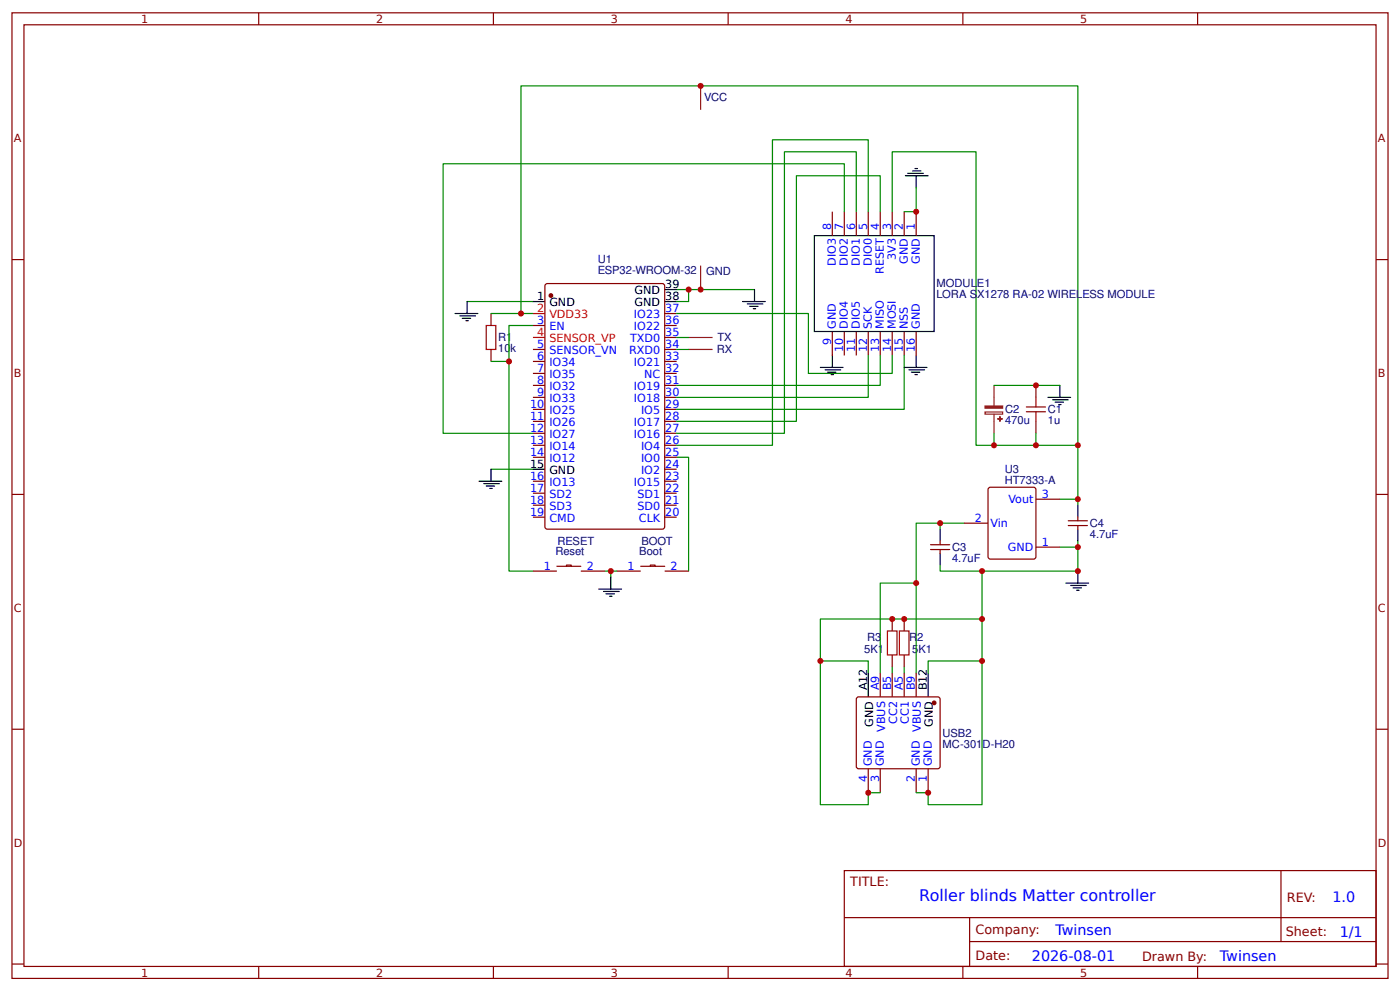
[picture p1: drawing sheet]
<svg xmlns="http://www.w3.org/2000/svg" width="309mm" height="219mm" viewBox="0 0 309 219" stroke-linecap="round" stroke-linejoin="round" font-family="sans-serif">
<g fill="none" stroke="#800" stroke-width=".26">
<path d="M2.6 2.8h304.1v213.3h-304.1zM5.3 5.5h298.7v207.9h-298.7zM57.1 2.8v2.7M109 2.8v2.7M160.9 2.8v2.7M212.7 2.8v2.7M264.6 2.8v2.7M2.6 57.3h2.7M183.9 46.8v5.2M186.5 46.8v5.2M189.2 46.8v5.2M191.8 46.8v5.2"/>
<path d="M194.5 46.8v5.2M197.1 46.8v5.2M199.8 46.8v5.2M202.4 46.8v5.2M304 57.3h2.7M108.5 69.2v2.7M108.5 77.2v2.6M117.7 71.9h2.7M117.7 77.2h2.7M117.7 79.8h2.7M120.6 62.7l25.7-.1 .5 .3v53.4l-.2 .5-25.7 .1-.4-.3-.1-53.4zM146.8 69.2h2.7"/>
<path d="M146.8 71.9h2.7M146.8 74.5h2.7M146.8 77.2h2.7M146.8 79.8h2.7M183.9 73.2v5.3M186.5 73.2v5.3M189.2 73.2v5.3M191.8 73.2v5.3M194.5 73.2v5.3M197.1 73.2v5.3M199.8 73.2v5.3M202.4 73.2v5.3"/>
<path d="M117.7 82.5h2.7M117.7 85.1h2.7M117.7 87.8h2.7M117.7 90.4h2.7M117.7 93.1h2.7M117.7 95.7h2.7M117.7 98.3h2.7M146.8 82.5h2.7M146.8 85.1h2.7M146.8 87.8h2.7M146.8 90.4h2.7M146.8 93.1h2.7"/>
<path d="M146.8 95.7h2.7M146.8 98.3h2.7M228.9 85.1v2.7M228.9 93.1v2.6M2.6 109.2h2.7M117.7 101h2.7M117.7 106.3h2.7M117.7 108.9h2.7M117.7 111.6h2.7M117.7 114.2h2.7M146.8 101h2.7M146.8 103.6h2.7"/>
<path d="M146.8 106.3h2.7M146.8 108.9h2.7M146.8 111.6h2.7M146.8 114.2h2.7M207.7 119.5v.8M213 115.5h5.3M218.5 107.7l9.8-.1 .5 .3 .1 15.1-.3 .4-9.8 .1-.4-.3-.1-15.1zM228.9 110.3h5.3M236 116.1h4.2M236 115h4.2M238.1 114.2v.8M238.1 116.1v.8"/>
<path d="M304 109.2h2.7M117.7 126.1h5.3M123 125.1h5.3M125.1 125.1v-.3h1.1v.3M128.3 126.1h5.3M136.3 126.1h5.3M141.6 125.1h5.2M143.7 125.1v-.3h1v.3M146.8 126.1h5.3M197.1 136.7v2.7M199.8 136.7v2.7M205.6 121.4h4.2"/>
<path d="M205.6 120.3h4.2M207.7 121.4v.8M228.9 120.8h5.3M189.4 154h18l.3 .4-.1 15.1-.4 .3-17.8-.1-.2-.4v-14.9zM194.5 148.6v5.3M197.1 144.6v2.7M197.1 148.6v5.3M199.8 144.6v2.7M199.8 148.6v5.3M202.4 148.6v5.3M2.6 161.1h2.7M191.8 169.8v5.3"/>
<path d="M194.5 169.8v5.3M202.4 169.8v5.3M205.1 169.8v5.3M304 161.1h2.7M186.5 192.3h117.5v21.1h-117.5zM283 192.3v15.6M2.6 212.9h2.7M57.1 213.4v2.7M109 213.4v2.7M160.9 213.4v2.7M186.6 202.7h117.3M212.7 213.4v2.7"/>
<path d="M214.2 207.9h89.7M214.2 202.7v10.5M264.6 213.4v2.7M304 212.9h2.7"/>
</g>
<g fill="none" stroke="#080" stroke-width=".26">
<path d="M186.5 46.8v-10.6h-88.6v59.5h19.8M189.2 46.8v-13.3h-15.9v62.2h-23.8M191.8 46.8v-15.9h-21.1v67.4h-21.2M194.5 46.8v-8h-18.6v54.3h-26.4M197.1 46.8v-13.3h18.5v64.8h4M202.4 41.5v5.3h-2.6M103.2 66.6h14.5M108.5 79.8h3.9M108.5 69.2h9.2M115.1 69.2v-50.2h123v79.3h-18.5M117.7 71.9h-5.3v54.2h5.3M149.5 69.2h29.1v13.3h18.5v-4"/>
<path d="M149.5 63.9h17.2M149.5 74.5h2.6M149.5 77.2h2.6M152.1 63.9v2.7h-2.6M191.8 78.5v9.3h-42.3M194.5 78.5v6.6h-45M199.8 78.5v11.9h-50.3M219.6 95.7v2.6M219.6 85.1h14.6M228.9 95.7v2.6M238.1 98.3v12h-3.9M108.5 103.6h9.2"/>
<path d="M149.5 101h2.6v25.1M207.7 116.9v-1.4h-5.3v13.3M207.7 115.5h5.3M238.1 119.5v6.6h-21.1v10.6M238.1 110.3v1.3M133.6 126.1h2.7M134.9 126.1v1.3M207.7 124.8v1.3h9.3M234.2 120.8h3.9M181.2 146v-9.3h35.8v9.3M191.8 148.6v-2.6h-10.6v31.7h10.6v-2.6h2.7M194.5 148.6v-19.8h7.9v19.8"/>
<path d="M197.1 147.3v1.3M199.8 147.3v1.3M205.1 148.6v-2.6h11.9v31.7h-11.9v-2.6h-2.7"/>
</g>
<path d="M107.4 71.9h2.1v5.3h-2.1zM226.7 90.9h4.3M226.7 89.9h4.3M228.9 87.8v2.1M228.9 90.9v2.2M196.1 139.4h2.1v5.2h-2.1zM198.7 139.4h2.1v5.2h-2.1z" fill="none" stroke="#a00000" stroke-width=".26"/>
<g fill="none" stroke="#000" stroke-width=".26">
<path d="M200 38.8h5.1M200.6 38.3h3.4M201.6 37.8h1.9M202.1 37.2h.6M202.4 38.8v2.7M179.9 52h26.5v21.2h-26.5zM100.5 69.2h5.1M101.6 69.8h3.4M102.1 70.3h1.9M102.9 70.8h.6M103.2 66.6v2.6M117.7 66.6h2.7"/>
<path d="M146.8 66.6h2.7M146.8 63.9h2.7M164 66.6h5.1M165.1 67.1h3.4M165.6 67.7h1.9M166.4 68.2h.6M166.7 63.9v2.7M183.9 78.5v2.6M202.4 78.5v2.6M181.2 81.1h5.1M182.3 81.7h3.4M182.8 82.2h1.9"/>
<path d="M183.6 82.7h.5M199.8 81.1h5M200.8 81.7h3.5M201.3 82.2h1.9M202.1 82.7h.6M231.5 87.8h5M232.6 88.3h3.4M233.1 88.8h1.8M233.9 89.3h.5M234.2 85.1v2.7M105.8 106.3h5.1M106.9 106.8h3.4"/>
<path d="M107.4 107.3h1.9M108.2 107.9h.5M108.5 103.6v2.7M117.7 103.6h2.7M207.7 116.9v2.6M238.1 111.6v2.6M238.1 116.9v2.6M132.3 130.1h5M133.3 130.6h3.5M133.9 131.2h1.8M134.7 131.7h.5M134.9 127.4v2.7"/>
<path d="M207.7 122.2v2.6M235.5 128.8h5M236.5 129.3h3.5M237.1 129.8h1.8M237.9 130.4h.5M238.1 126.1v2.7M191.8 148.6v5.3M205.1 148.6v5.3"/>
</g>
<path d="M154.8 19v5.3M154.8 58.7v5.2M152.1 74.5h5.3M152.1 77.2h5.3M217.6 91h3.9v.5h-3.9zM219.6 85.1v4.5M219.6 91.5v4.2" fill="none" stroke="#8d2323" stroke-width=".26"/>
<g fill="#8d2323" stroke="#8d2323" stroke-width=".26">
<path d="M217.6 89.7h3.9v.4h-3.9z"/>
<path d="M220.4 92.5h1.1z"/>
<path d="M220.9 92v1.1z"/>
</g>
<path d="M117.7 74.5h2.7M117.7 69.2h2.7" fill="none" stroke="#f00" stroke-width=".26"/>
<g fill="#800" stroke="#800" stroke-width=".26">
<circle cx="121.7" cy="65.3" r=".4"/>
<circle cx="206.4" cy="155.2" r=".4"/>
</g>
<g fill="#c00">
<circle cx="112.4" cy="79.8" r=".66"/>
<circle cx="238.1" cy="110.3" r=".66"/>
<circle cx="134.9" cy="126.1" r=".66"/>
<circle cx="152.1" cy="63.9" r=".66"/>
<circle cx="154.8" cy="63.9" r=".66"/>
<circle cx="228.9" cy="98.3" r=".66"/>
<circle cx="238.1" cy="98.3" r=".66"/>
<circle cx="219.6" cy="98.3" r=".66"/>
<circle cx="115.1" cy="69.2" r=".66"/>
<circle cx="228.9" cy="85.1" r=".66"/>
<circle cx="205.1" cy="175.1" r=".66"/>
<circle cx="191.8" cy="175.1" r=".66"/>
<circle cx="181.2" cy="146" r=".66"/>
<circle cx="197.1" cy="136.7" r=".66"/>
<circle cx="217" cy="146" r=".66"/>
<circle cx="199.8" cy="136.7" r=".66"/>
<circle cx="217" cy="136.7" r=".66"/>
<circle cx="238.1" cy="126.1" r=".66"/>
<circle cx="238.1" cy="120.8" r=".66"/>
<circle cx="217" cy="126.1" r=".66"/>
<circle cx="202.4" cy="128.8" r=".66"/>
<circle cx="207.7" cy="115.5" r=".66"/>
<circle cx="154.8" cy="19" r=".66"/>
<circle cx="202.4" cy="46.8" r=".66"/>
</g>
<text font-size="3.5" fill="#00f" x="203.1" y="199">Roller blinds Matter controller</text>
<g font-size="3.2" fill="#00f">
<text x="294.4" y="199.2">1.0</text>
<text x="233.2" y="206.4">Twinsen</text>
<text x="296" y="207">1/1</text>
<text x="228" y="212.2">2026-08-01</text>
<text x="269.5" y="212.2">Twinsen</text>
</g>
<g font-size="2.8" fill="#800">
<text x="187.9" y="195.7">TITLE:</text>
<text x="284.3" y="199.2">REV:</text>
<text x="215.5" y="206.4">Company:</text>
<text x="284.1" y="206.8">Sheet:</text>
<text x="215.5" y="212.1">Date:</text>
<text x="252.3" y="212.2">Drawn By:</text>
</g>
<g font-size="2.5" fill="#800">
<text x="31.2" y="5.1">1</text>
<text x="83.1" y="5.1">2</text>
<text x="134.9" y="5.1">3</text>
<text x="186.8" y="5.1">4</text>
<text x="238.7" y="5.1">5</text>
<text x="3" y="31.4">A</text>
<text x="304.4" y="31.4">A</text>
<text x="3" y="83.3">B</text>
<text x="304.4" y="83.3">B</text>
<text x="3" y="135.1">C</text>
<text x="304.4" y="135.1">C</text>
<text x="3" y="187">D</text>
<text x="304.4" y="187">D</text>
<text x="31.2" y="215.7">1</text>
<text x="83.1" y="215.7">2</text>
<text x="134.9" y="215.7">3</text>
<text x="186.8" y="215.7">4</text>
<text x="238.7" y="215.7">5</text>
</g>
<g font-size="2.5" fill="#000080">
<text x="155.6" y="22.3">VCC</text>
<text x="132" y="58.1">U1</text>
<text x="132" y="60.5">ESP32-WROOM-32</text>
<text x="156" y="60.8">GND</text>
<text x="206.9" y="65.9">LORA SX1278 RA-02 WIRELESS MODULE</text>
<text x="206.9" y="63.5">MODULE1</text>
<text x="110.1" y="77.8">10k</text>
<text x="110.1" y="75.4">R1</text>
<text x="158.5" y="75.4">TX</text>
<text x="158.3" y="78">RX</text>
<text x="222" y="93.6">470u</text>
<text x="222" y="91.3">C2</text>
<text x="231.5" y="93.6">1u</text>
<text x="231.5" y="91.3">C1</text>
<text x="222" y="106.8">HT7333-A</text>
<text x="222" y="104.4">U3</text>
<text x="240.8" y="118.8">4.7uF</text>
<text x="240.8" y="116.4">C4</text>
<text x="122.7" y="122.6">Reset</text>
<text x="123.2" y="120.3">RESET</text>
<text x="141.2" y="122.6">Boot</text>
<text x="141.7" y="120.3">BOOT</text>
<text x="210.3" y="124.1">4.7uF</text>
<text x="210.3" y="121.7">C3</text>
<text x="191.6" y="141.5">R3</text>
<text x="200.8" y="141.5">R2</text>
<text x="190.9" y="144.2">5K1</text>
<text x="201.5" y="144.2">5K1</text>
<text x="208.2" y="165.1">MC-301D-H20</text>
<text x="208.2" y="162.7">USB2</text>
</g>
<g font-size="2.5" fill="#00f">
<text x="183.6" y="50.7" transform="rotate(-90 183.6 50.7)">8</text>
<text x="186.3" y="50.7" transform="rotate(-90 186.3 50.7)">7</text>
<text x="188.9" y="50.7" transform="rotate(-90 188.9 50.7)">6</text>
<text x="191.6" y="50.7" transform="rotate(-90 191.6 50.7)">5</text>
<text x="194.2" y="50.7" transform="rotate(-90 194.2 50.7)">4</text>
<text x="196.8" y="50.7" transform="rotate(-90 196.8 50.7)">3</text>
<text x="199.5" y="50.7" transform="rotate(-90 199.5 50.7)">2</text>
<text x="202.1" y="50.7" transform="rotate(-90 202.1 50.7)">1</text>
<text x="184.7" y="58.7" transform="rotate(-90 184.7 58.7)">DIO3</text>
<text x="187.3" y="58.7" transform="rotate(-90 187.3 58.7)">DIO2</text>
<text x="190" y="58.7" transform="rotate(-90 190 58.7)">DIO1</text>
<text x="192.6" y="58.7" transform="rotate(-90 192.6 58.7)">DIO0</text>
<text x="197.9" y="57.4" transform="rotate(-90 197.9 57.4)">3V3</text>
<text x="200.6" y="58.2" transform="rotate(-90 200.6 58.2)">GND</text>
<text x="203.2" y="58.2" transform="rotate(-90 203.2 58.2)">GND</text>
<text x="195.3" y="60.5" transform="rotate(-90 195.3 60.5)">RESET</text>
<text x="118.7" y="71.6">3</text>
<text x="140.1" y="70.3">IO23</text>
<text x="147" y="69">37</text>
<text x="147" y="71.6">36</text>
<text x="118.7" y="76.9">5</text>
<text x="121.4" y="72.9">EN</text>
<text x="139.2" y="75.6">TXD0</text>
<text x="140.1" y="72.9">IO22</text>
<text x="147" y="76.9">34</text>
<text x="147" y="74.3">35</text>
<text x="183.6" y="76.1" transform="rotate(-90 183.6 76.1)">9</text>
<text x="184.7" y="72.7" transform="rotate(-90 184.7 72.7)">GND</text>
<text x="186.3" y="77.7" transform="rotate(-90 186.3 77.7)">10</text>
<text x="187.3" y="72.7" transform="rotate(-90 187.3 72.7)">DIO4</text>
<text x="188.9" y="77.7" transform="rotate(-90 188.9 77.7)">11</text>
<text x="190" y="72.7" transform="rotate(-90 190 72.7)">DIO5</text>
<text x="191.6" y="77.7" transform="rotate(-90 191.6 77.7)">12</text>
<text x="192.6" y="72.7" transform="rotate(-90 192.6 72.7)">SCK</text>
<text x="194.2" y="77.7" transform="rotate(-90 194.2 77.7)">13</text>
<text x="195.3" y="72.7" transform="rotate(-90 195.3 72.7)">MISO</text>
<text x="196.8" y="77.7" transform="rotate(-90 196.8 77.7)">14</text>
<text x="197.9" y="72.7" transform="rotate(-90 197.9 72.7)">MOSI</text>
<text x="199.5" y="77.7" transform="rotate(-90 199.5 77.7)">15</text>
<text x="200.6" y="72.7" transform="rotate(-90 200.6 72.7)">NSS</text>
<text x="202.1" y="77.7" transform="rotate(-90 202.1 77.7)">16</text>
<text x="203.2" y="72.7" transform="rotate(-90 203.2 72.7)">GND</text>
<text x="118.7" y="82.2">7</text>
<text x="118.7" y="79.6">6</text>
<text x="121.4" y="83.5">IO35</text>
<text x="121.4" y="80.9">IO34</text>
<text x="121.4" y="78.2">SENSOR_VN</text>
<text x="139" y="78.2">RXD0</text>
<text x="140.1" y="80.9">IO21</text>
<text x="142.3" y="83.5">NC</text>
<text x="147" y="82.2">32</text>
<text x="147" y="79.6">33</text>
<text x="118.7" y="87.5">9</text>
<text x="118.7" y="84.9">8</text>
<text x="121.4" y="88.8">IO33</text>
<text x="121.4" y="86.2">IO32</text>
<text x="140.1" y="86.2">IO19</text>
<text x="140.1" y="88.8">IO18</text>
<text x="147" y="84.9">31</text>
<text x="147" y="87.5">30</text>
<text x="117.1" y="95.4">12</text>
<text x="117.1" y="92.8">11</text>
<text x="117.1" y="90.1">10</text>
<text x="121.4" y="94.1">IO26</text>
<text x="121.4" y="91.5">IO25</text>
<text x="140.1" y="94.1">IO17</text>
<text x="141.6" y="91.5">IO5</text>
<text x="147" y="90.1">29</text>
<text x="147" y="92.8">28</text>
<text x="147" y="95.4">27</text>
<text x="117.1" y="100.7">14</text>
<text x="117.1" y="98.1">13</text>
<text x="121.4" y="99.4">IO14</text>
<text x="121.4" y="96.8">IO27</text>
<text x="140.1" y="96.8">IO16</text>
<text x="141.6" y="99.4">IO4</text>
<text x="147" y="98.1">26</text>
<text x="147" y="100.7">25</text>
<text x="117.1" y="106">16</text>
<text x="121.4" y="107.3">IO13</text>
<text x="121.4" y="102">IO12</text>
<text x="140.1" y="107.3">IO15</text>
<text x="141.6" y="102">IO0</text>
<text x="141.6" y="104.7">IO2</text>
<text x="147" y="103.4">24</text>
<text x="147" y="106">23</text>
<text x="117.1" y="114">19</text>
<text x="117.1" y="111.3">18</text>
<text x="117.1" y="108.7">17</text>
<text x="121.4" y="112.6">SD3</text>
<text x="121.4" y="110">SD2</text>
<text x="140.8" y="110">SD1</text>
<text x="140.8" y="112.6">SD0</text>
<text x="147" y="114">20</text>
<text x="147" y="108.7">22</text>
<text x="147" y="111.3">21</text>
<text x="222.8" y="111">Vout</text>
<text x="230.2" y="110">3</text>
<text x="121.4" y="115.3">CMD</text>
<text x="141.1" y="115.3">CLK</text>
<text x="215.4" y="115.3">2</text>
<text x="218.8" y="116.3">Vin</text>
<text x="120.1" y="125.9">1</text>
<text x="129.6" y="125.9">2</text>
<text x="138.7" y="125.9">1</text>
<text x="148.2" y="125.9">2</text>
<text x="222.7" y="121.6">GND</text>
<text x="230.2" y="120.6">1</text>
<text x="194.2" y="152.5" transform="rotate(-90 194.2 152.5)">A9</text>
<text x="196.8" y="152.5" transform="rotate(-90 196.8 152.5)">B5</text>
<text x="199.5" y="152.5" transform="rotate(-90 199.5 152.5)">A5</text>
<text x="202.1" y="152.5" transform="rotate(-90 202.1 152.5)">B9</text>
<text x="195.5" y="161.6" transform="rotate(-90 195.5 161.6)">VBUS</text>
<text x="198.2" y="159.9" transform="rotate(-90 198.2 159.9)">CC2</text>
<text x="200.8" y="159.9" transform="rotate(-90 200.8 159.9)">CC1</text>
<text x="203.5" y="161.6" transform="rotate(-90 203.5 161.6)">VBUS</text>
<text x="191.6" y="172.7" transform="rotate(-90 191.6 172.7)">4</text>
<text x="192.6" y="169.3" transform="rotate(-90 192.6 169.3)">GND</text>
<text x="194.2" y="172.7" transform="rotate(-90 194.2 172.7)">3</text>
<text x="195.3" y="169.3" transform="rotate(-90 195.3 169.3)">GND</text>
<text x="202.1" y="172.7" transform="rotate(-90 202.1 172.7)">2</text>
<text x="203.2" y="169.3" transform="rotate(-90 203.2 169.3)">GND</text>
<text x="204.8" y="172.7" transform="rotate(-90 204.8 172.7)">1</text>
<text x="205.8" y="169.3" transform="rotate(-90 205.8 169.3)">GND</text>
</g>
<g font-size="2.5">
<text x="140.2" y="65">GND</text>
<text x="147" y="63.7">39</text>
<text x="118.7" y="66.3">1</text>
<text x="121.4" y="67.7">GND</text>
<text x="140.2" y="67.7">GND</text>
<text x="147" y="66.3">38</text>
<text x="117.1" y="103.4">15</text>
<text x="121.4" y="104.7">GND</text>
<text x="191.6" y="152.5" transform="rotate(-90 191.6 152.5)">A12</text>
<text x="204.8" y="152.5" transform="rotate(-90 204.8 152.5)">B12</text>
<text x="192.9" y="160.5" transform="rotate(-90 192.9 160.5)">GND</text>
<text x="206.1" y="160.5" transform="rotate(-90 206.1 160.5)">GND</text>
</g>
<g font-size="2.5" fill="#f00">
<text x="118.7" y="69">2</text>
<text x="121.4" y="70.3">VDD33</text>
<text x="118.7" y="74.3">4</text>
<text x="121.4" y="75.6">SENSOR_VP</text>
</g>
</svg>
